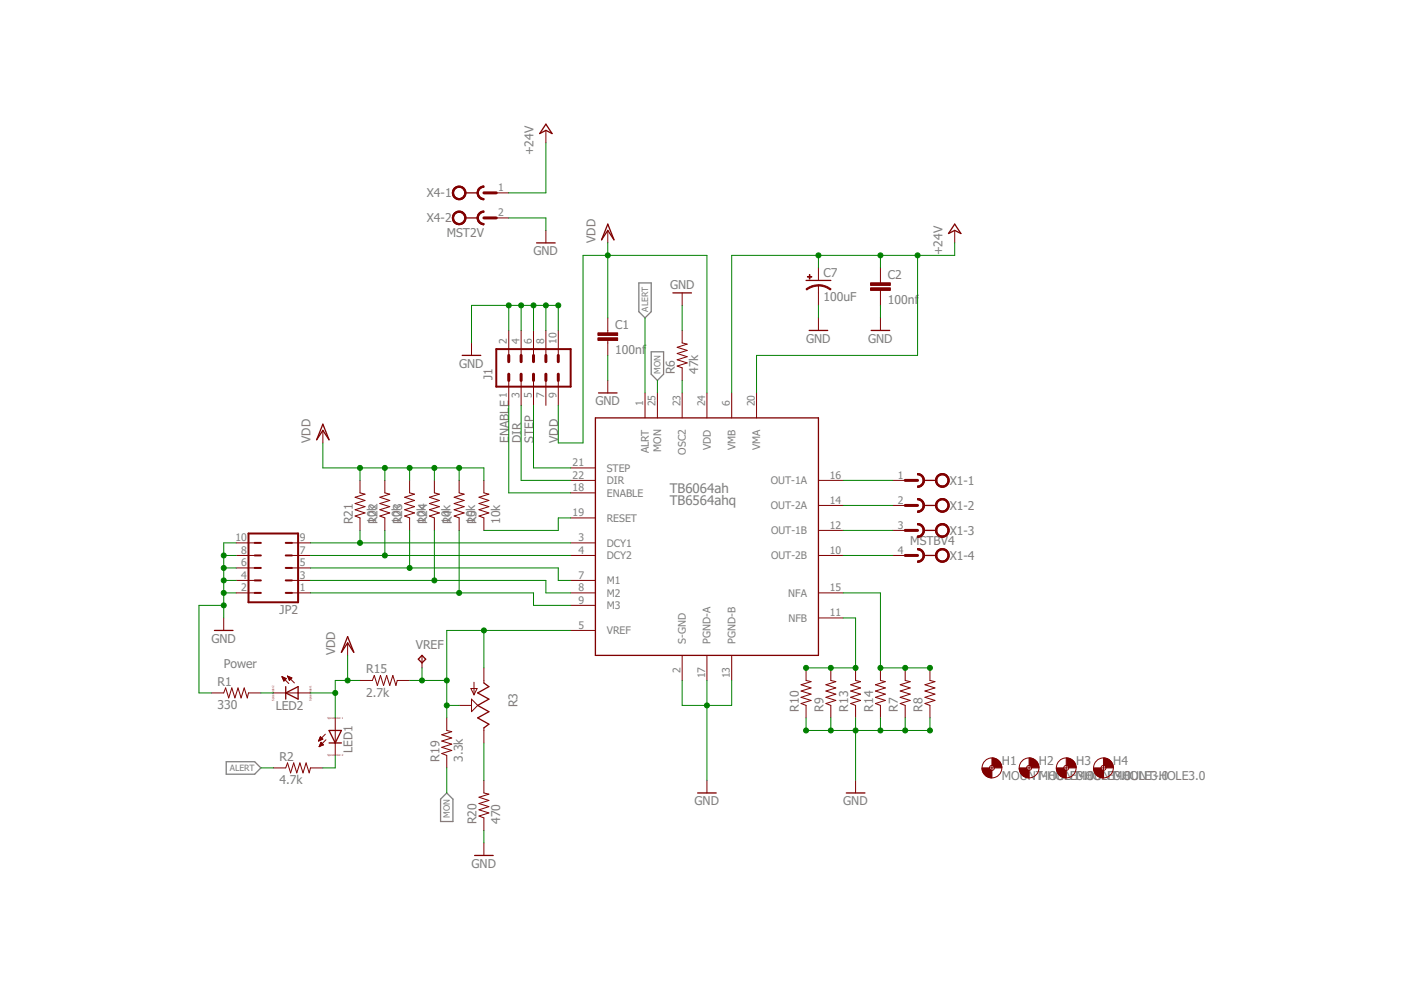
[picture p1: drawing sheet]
<svg xmlns="http://www.w3.org/2000/svg" width="297mm" height="210mm" viewBox="0 0 297 210" stroke-linecap="round" stroke-linejoin="round" font-family="sans-serif">
<path d="M135.4 60h2.7v6.1l-1.3 1.3-1.4-1.3zM138.1 74.6h2.6v4.7l-1.3 1.4-1.3-1.4zM48 161.5h6l1.3 1.3-1.3 1.3h-6zM94.7 168.1l1.3 1.3v4.8h-2.6v-4.8z" fill="none" stroke="#808080" stroke-width=".28"/>
<g fill="none" stroke="#800000" stroke-width=".21">
<path d="M115.7 27.6v2.7M105.2 40.9h2.7M105.2 46.2h2.7M115.7 48.9v2.6M128.9 48.9v2.6M173.5 56.8v2.7M186.7 56.8v3.2M202.4 48.9v2.6M100 72.7v2.7M107.9 70.1v5.3M110.5 70.1v5.3M113.1 70.1v5.3"/>
<path d="M115.7 70.1v5.3M118.4 70.1v5.3M128.9 67.4v3.2M128.9 72.2v3.2M144.6 62.1v2.6M144.6 70.1v2.6l1.1 .3-2.1 .6 2.1 .7-2.1 .7 2.1 .6-2.1 .7 2.1 .6-2.1 .7 1 .4v2.7M173.5 60.5v4.2M173.5 67.4v2.7M186.7 61.6v3.1M186.7 67.4v2.7M68.5 91.2v2.7M107.9 80.7v5.3"/>
<path d="M110.5 80.7v5.3M113.1 80.7v5.3M115.7 80.7v5.3M118.4 80.7v5.3M121 99.2h5.2M128.9 80.7v2.6M136.8 83.3v5.3M139.4 83.3v5.3M144.6 83.3v5.3M149.9 83.3v5.3M155.1 83.3v5.3M160.4 83.3v5.3"/>
<path d="M50.1 115.1h3.9M50.1 117.8h3.9M61.9 115.1h3.9M61.9 117.8h3.9M76.3 101.9v2.6l1.1 .3-2.1 .6 2.1 .7-2.1 .7 2.1 .6-2.1 .7 2.1 .7-2.1 .6 1 .4v2.7M81.6 101.9v2.6l1 .3-2.1 .6 2.1 .7-2.1 .7 2.1 .6-2.1 .7 2.1 .7-2.1 .6 1.1 .4v2.7M86.8 101.9v2.6l1.1 .3-2.1 .6 2.1 .7-2.1 .7 2.1 .6-2.1 .7 2.1 .7-2.1 .6 1 .4v2.7M92.1 101.9v2.6l1.1 .3-2.2 .6 2.2 .7-2.2 .7 2.2 .6-2.2 .7 2.2 .7-2.2 .6 1.1 .4v2.7M97.3 101.9v2.6l1.1 .3-2.1 .6 2.1 .7-2.1 .7 2.1 .6-2.1 .7 2.1 .7-2.1 .6 1 .4v2.7M102.6 101.9v2.6l1.1 .3-2.1 .6 2.1 .7-2.1 .7 2.1 .6-2.1 .7 2.1 .7-2.1 .6 1 .4v2.7M121 115.1h5.2M121 117.8h5.2"/>
<path d="M121 101.9h5.2M121 104.5h5.2M121 109.8h5.2M173.5 117.8h5.3M173.5 112.5h5.3M173.5 107.2h5.3M173.5 101.9h5.3M189.3 117.8h2.6M189.3 112.5h2.6M189.3 107.2h2.6M189.3 101.9h2.6M47.4 131v2.7"/>
<path d="M50.1 123.1h3.9M50.1 125.7h3.9M50.1 120.4h3.9M61.9 123.1h3.9M61.9 125.7h3.9M61.9 120.4h3.9M73.7 136.3v2.7M89.5 139v2.6M121 133.7h5.2M121 123.1h5.2M121 125.7h5.2M121 128.4h5.2"/>
<path d="M144.6 139v5.3M149.9 139v5.3M155.1 139v5.3M173.5 125.7h5.3M173.5 131h5.3M44.8 146.9h2.6l.4-1 .7 2.1 .6-2.1 .7 2.1 .7-2.1 .6 2.1 .7-2.1 .6 2.1 .3-1.1h2.6M58 146.9h7.8M59.8 143.5l1.4 1.4M59.8 143.5l.9 .4-.5 .5zM59.8 143.6h.2M59.9 143.7h.4M59.9 143.8h.7"/>
<path d="M60 144h.6M60 144.1h.5M60.1 144.2h.3M60.2 144.3h.1M61 143.3l1.4 1.5M61 143.3l.9 .4-.5 .6zM61 143.4h.2M61.1 143.6h.4M61.1 143.7h.7M61.2 143.8h.6M61.2 144h.5M61.3 144.1h.2"/>
<path d="M61.3 144.2h.1M67.6 157h.1M67.6 156.9h.4M67.7 156.8h.6M67.7 158.3h.1M67.7 158.2h.3M67.7 156.7h.7M67.8 156.5h.5M67.8 158.1h.5M67.8 156.4h.3M67.8 157.9h.8M67.9 157.8h.6"/>
<path d="M67.9 156.3h.1M67.9 156.2l.6 .5-1 .4zM67.9 157.7h.4M68 157.5h.2M68.1 157.4l.5 .5-.9 .4zM68.1 157.4h.1M69 155.7l-1.5 1.4M69.1 156.8l-1.4 1.5M71.1 152.2v8M76.3 144.3h2.7l.4-1.1 .6 2.1 .7-2.1 .6 2.1 .7-2.1 .6 2.1 .7-2.1 .6 2.1 .3-1h2.6M94.7 152.2v2.7l1.1 .2-2.1 .7 2.1 .7-2.1 .6 2.1 .7-2.1 .7 2.1 .6-2.1 .7 1 .4v2.6M97.3 149.6h2.7"/>
<path d="M99.8 146h1.4l-.7 1.3zM100 148.2l1.3 1.4-1.3 1.3zM100.5 144.7v2.6M102.6 141.6v3.2M102.6 154.3v3.2M170.9 141.6v2.7l1.1 .2-2.2 .7 2.2 .7-2.2 .6 2.2 .7-2.2 .6 2.2 .7-2.2 .7 1.1 .4v2.6M176.1 141.6v2.7l1.1 .2-2.1 .7 2.1 .7-2.1 .6 2.1 .7-2.1 .6 2.1 .7-2.1 .7 1 .4v2.6M181.4 141.6v2.7l1.1 .2-2.1 .7 2.1 .7-2.1 .6 2.1 .7-2.1 .6 2.1 .7-2.1 .7 1 .4v2.6M186.7 141.6v2.7l1 .2-2.1 .7 2.1 .7-2.1 .6 2.1 .7-2.1 .6 2.1 .7-2.1 .7 1.1 .4v2.6M191.9 141.6v2.7l1.1 .2-2.1 .7 2.1 .7-2.1 .6 2.1 .7-2.1 .6 2.1 .7-2.1 .7 1 .4v2.6M197.2 141.6v2.7l1 .2-2.1 .7 2.1 .7-2.1 .6 2.1 .7-2.1 .6 2.1 .7-2.1 .7 1.1 .4v2.6M58 162.8h2.6l.4-1 .6 2.1 .7-2.1 .6 2.1 .7-2.1 .6 2.1 .7-2.1 .7 2.1 .2-1.1h2.7"/>
<path d="M102.6 165.5v2.6l1.1 .3-2.1 .6 2.1 .7-2.1 .7 2.1 .6-2.1 .7 2.1 .7-2.1 .6 1 .4v2.7M102.6 178.7v2.7M149.9 165.5v2.6M181.4 165.5v2.6M209.8 162.8h1M210.3 162.3v1M217.7 162.8h1M218.2 162.3v1M225.5 162.8h1.1M226.1 162.3v1M233.4 162.8h1.1M234 162.3v1"/>
<circle cx="210.3" cy="162.8" r="2.11"/>
<circle cx="210.3" cy="162.8" r=".53"/>
<circle cx="218.2" cy="162.8" r="2.11"/>
<circle cx="218.2" cy="162.8" r=".53"/>
<circle cx="226" cy="162.8" r="2.11"/>
<circle cx="226.1" cy="162.8" r=".53"/>
<circle cx="233.9" cy="162.8" r="2.11"/>
<circle cx="234" cy="162.8" r=".53"/>
</g>
<g fill="none" stroke="#800000" stroke-width=".28">
<path d="M115.7 26.3l1.4 2-1.4-.7-1.3 .7zM98.7 40.9h2.6M98.7 46.2h2.6M113.8 51.5h3.9M128.9 47.5l1.3 3.3-1.3-1.9-1.3 1.9zM170.9 59.5h5.2M202.4 47.5l1.3 2-1.3-.6-1.3 .6zM98 75.4h3.9M142.7 62.1h3.9M171.6 70.1h3.9M184.7 70.1h3.9M68.5 89.9l1.3 3.3-1.3-2-1.4 2z"/>
<path d="M126.2 88.6h47.3v50.4h-47.3zM126.9 83.3h3.9M195.9 101.9h2.6M195.9 107.2h2.6M195.9 112.5h2.6M195.9 117.8h2.6M45.5 133.7h3.9M73.7 135l1.3 3.3-1.3-2-1.3 2zM89.5 139l.8 .8-.8 .7-.8-.7zM60.6 146.9l2.6-1.3v2.6zM60.6 145.6v2.6M69.8 154.9h2.6l-1.3 2.6z"/>
<path d="M69.8 157.5h2.6M102.6 144.8l1.1 .8-2.4 1.3 2.4 1.3-2.4 1.4 2.4 1.3-2.4 1.3 2.4 1.3-1.1 .8M147.9 168.1h3.9M179.4 168.1h4M100.6 181.4h4"/>
</g>
<path d="M105.2 74h15.8v8h-15.8zM52.7 113.1h10.5v14.6h-10.5zM54 117.8h1.3M54 115.1h1.3M60.6 117.8h1.3M60.6 115.1h1.3M54 125.7h1.3M54 123.1h1.3M54 120.4h1.3M60.6 125.7h1.3M60.6 123.1h1.3M60.6 120.4h1.3" fill="none" stroke="#800000" stroke-width=".42"/>
<g fill="none" stroke="#800000" stroke-width=".63">
<path d="M102.6 40.9h2.6M102.6 46.2h2.6M107.9 75.4v1.3M107.9 79.3v1.4M110.5 75.4v1.3M110.5 79.3v1.4M113.1 75.4v1.3M113.1 79.3v1.4M115.7 75.4v1.3M115.7 79.3v1.4M118.4 75.4v1.3M118.4 79.3v1.4"/>
<path d="M191.9 101.9h2.6M191.9 107.2h2.6M191.9 112.5h2.6M191.9 117.8h2.6"/>
</g>
<g fill="#800000" stroke="#800000" stroke-width=".21">
<path d="M101.2 40.9h.2l.3 .7 .4 .4 .5 .1v.3a1.45 1.45 0 0 1-1.4-1.5z" fill-rule="evenodd"/>
<path d="M101.6 39.9l1-.5v.3l-.5 .1-.4 .4-.3 .7h-.2z" fill-rule="evenodd"/>
<path d="M101.6 39.9l.8-.5h.2v.3a1.2 1.2 0 0 0-1.2 1.2 1.2 1.2 0 0 0 1.2 1.2v.3a1.46 1.46 0 0 1-1.4-1 1.46 1.46 0 0 1 .4-1.5z" fill-rule="evenodd"/>
<path d="M96.3 39.9a1.45 1.45 0 0 1 2.3 .2 1.45 1.45 0 0 1-.8 2.2 1.45 1.45 0 0 1-1.9-1.4h.3a1.19 1.19 0 0 1 1.6-1.1 1.19 1.19 0 0 1 .3 2 1.19 1.19 0 0 1-1.9-.6v-.3h-.3z" fill-rule="evenodd"/>
<path d="M96.3 39.9a1.45 1.45 0 0 1 2.3 .2 1.45 1.45 0 0 1-.8 2.2 1.45 1.45 0 0 1-1.9-1.4h.3a1.19 1.19 0 0 1 1.6-1.1 1.19 1.19 0 0 1 .3 2 1.19 1.19 0 0 1-1.9-.6v-.3h-.3z" fill-rule="evenodd"/>
<path d="M101.2 46.2h.2l.3 .7 .4 .4 .5 .1v.3a1.45 1.45 0 0 1-1.4-1.5z" fill-rule="evenodd"/>
<path d="M101.6 45.2l.5-.4 .5-.1v.3l-.5 .1-.4 .4-.3 .7h-.2z" fill-rule="evenodd"/>
<path d="M101.6 45.2l.8-.5h.2v.3a1.2 1.2 0 0 0-1.2 1.2 1.2 1.2 0 0 0 1.2 1.2v.3a1.46 1.46 0 0 1-1.4-.9 1.46 1.46 0 0 1 .4-1.6z" fill-rule="evenodd"/>
<path d="M96.3 45.2a1.45 1.45 0 0 1 2.3 .2 1.45 1.45 0 0 1-.8 2.2 1.45 1.45 0 0 1-1.9-1.4h.3a1.19 1.19 0 0 1 1.6-1.1 1.19 1.19 0 0 1 .3 2 1.19 1.19 0 0 1-1.9-.6v-.3h-.3z" fill-rule="evenodd"/>
<path d="M96.3 45.2a1.45 1.45 0 0 1 2.3 .2 1.45 1.45 0 0 1-.8 2.2 1.45 1.45 0 0 1-1.9-1.4h.3a1.19 1.19 0 0 1 1.6-1.1 1.19 1.19 0 0 1 .3 2 1.19 1.19 0 0 1-1.9-.6v-.3h-.3z" fill-rule="evenodd"/>
<path d="M173.5 60.4l1.4 .2 1.3 .7-.2 .2-.9-.6-1.6-.3z" fill-rule="evenodd"/>
<path d="M170.9 61.3l1.2-.7 1.4-.2v.2l-1.5 .4-1 .5z" fill-rule="evenodd"/>
<path d="M194.5 100.4a1.41 1.41 0 0 1 1.5 1.5h-.3l-.4-1-.8-.2z" fill-rule="evenodd"/>
<path d="M195.7 101.9h.3a1.41 1.41 0 0 1-1.5 1.4v-.2l.6-.2 .4-.3z" fill-rule="evenodd"/>
<path d="M194.5 100.4a1.46 1.46 0 0 1 1.5 1.5 1.46 1.46 0 0 1-1.5 1.4v-.2a1.2 1.2 0 0 0 1.2-1.2 1.2 1.2 0 0 0-1.2-1.2z" fill-rule="evenodd"/>
<path d="M198.7 100.9a1.45 1.45 0 0 1 2.3 .2 1.45 1.45 0 0 1-.8 2.1 1.45 1.45 0 0 1-1.8-1.3h.2a1.19 1.19 0 0 1 1.7-1.1 1.19 1.19 0 0 1 .3 1.9 1.19 1.19 0 0 1-2-.5v-.3h-.2z" fill-rule="evenodd"/>
<path d="M198.7 100.9a1.45 1.45 0 0 1 2.3 .2 1.45 1.45 0 0 1-.8 2.1 1.45 1.45 0 0 1-1.8-1.3h.2a1.19 1.19 0 0 1 1.7-1.1 1.19 1.19 0 0 1 .3 1.9 1.19 1.19 0 0 1-2-.5v-.3h-.2z" fill-rule="evenodd"/>
<path d="M194.5 105.7a1.41 1.41 0 0 1 1.5 1.5h-.3l-.2-.8-.4-.3-.6-.1z" fill-rule="evenodd"/>
<path d="M194.5 108.4l.8-.3 .4-.9h.3a1.41 1.41 0 0 1-1.5 1.4z" fill-rule="evenodd"/>
<path d="M194.5 105.7a1.46 1.46 0 0 1 1.5 1.5 1.46 1.46 0 0 1-1.5 1.4v-.2a1.2 1.2 0 0 0 1.2-1.2 1.2 1.2 0 0 0-1.2-1.2z" fill-rule="evenodd"/>
<path d="M198.7 106.2a1.45 1.45 0 0 1 2.3 .2 1.45 1.45 0 0 1-.8 2.1 1.45 1.45 0 0 1-1.8-1.3h.2a1.19 1.19 0 0 1 1.7-1.1 1.19 1.19 0 0 1 .3 2 1.19 1.19 0 0 1-2-.6v-.3h-.2z" fill-rule="evenodd"/>
<path d="M198.7 106.2a1.45 1.45 0 0 1 2.3 .2 1.45 1.45 0 0 1-.8 2.1 1.45 1.45 0 0 1-1.8-1.3h.2a1.19 1.19 0 0 1 1.7-1.1 1.19 1.19 0 0 1 .3 2 1.19 1.19 0 0 1-2-.6v-.3h-.2z" fill-rule="evenodd"/>
<path d="M194.5 111a1.41 1.41 0 0 1 1.5 1.5h-.3l-.4-1-.8-.2z" fill-rule="evenodd"/>
<path d="M194.5 113.6l.8-.2 .3-.4 .1-.5h.3a1.41 1.41 0 0 1-1.5 1.4z" fill-rule="evenodd"/>
<path d="M194.5 111a1.46 1.46 0 0 1 1.5 1.5 1.46 1.46 0 0 1-1.5 1.4v-.3a1.19 1.19 0 0 0 1.2-1.1 1.19 1.19 0 0 0-1.2-1.2z" fill-rule="evenodd"/>
<path d="M198.7 111.5a1.45 1.45 0 0 1 2.3 .2 1.45 1.45 0 0 1-.8 2.1 1.45 1.45 0 0 1-1.8-1.3h.2a1.19 1.19 0 0 1 1.7-1.1 1.19 1.19 0 0 1 .3 1.9 1.19 1.19 0 0 1-2-.5v-.3h-.2z" fill-rule="evenodd"/>
<path d="M198.7 111.5a1.45 1.45 0 0 1 2.3 .2 1.45 1.45 0 0 1-.8 2.1 1.45 1.45 0 0 1-1.8-1.3h.2a1.19 1.19 0 0 1 1.7-1.1 1.19 1.19 0 0 1 .3 1.9 1.19 1.19 0 0 1-2-.5v-.3h-.2z" fill-rule="evenodd"/>
<path d="M194.5 116.3a1.41 1.41 0 0 1 1.5 1.5h-.3l-.2-.8-1-.4z" fill-rule="evenodd"/>
<path d="M194.5 119l.8-.3 .4-.9h.3a1.38 1.38 0 0 1-1.5 1.4z" fill-rule="evenodd"/>
<path d="M194.5 116.3a1.45 1.45 0 0 1 1.5 1.5 1.45 1.45 0 0 1-1.5 1.4v-.2a1.2 1.2 0 0 0 1.2-1.2 1.2 1.2 0 0 0-1.2-1.2z" fill-rule="evenodd"/>
<path d="M198.7 116.8a1.45 1.45 0 0 1 2.3 .2 1.45 1.45 0 0 1-.8 2.1 1.45 1.45 0 0 1-1.8-1.3h.2a1.19 1.19 0 0 1 1.7-1.1 1.19 1.19 0 0 1 .3 2 1.19 1.19 0 0 1-2-.6v-.3h-.2z" fill-rule="evenodd"/>
<path d="M198.7 116.8a1.45 1.45 0 0 1 2.3 .2 1.45 1.45 0 0 1-.8 2.1 1.45 1.45 0 0 1-1.8-1.3h.2a1.19 1.19 0 0 1 1.7-1.1 1.19 1.19 0 0 1 .3 2 1.19 1.19 0 0 1-2-.6v-.3h-.2z" fill-rule="evenodd"/>
<path d="M210.3 160.7a2.1 2.1 0 0 1 2.1 2.1h-1.6l-.1-.3-.4-.2z" fill-rule="evenodd"/>
<path d="M208.2 162.8h1.6l.2 .4 .3 .1v1.6a2.1 2.1 0 0 1-2.1-2.1z" fill-rule="evenodd"/>
<path d="M218.2 160.7a2.1 2.1 0 0 1 2.1 2.1h-1.6l-.1-.3-.4-.2z" fill-rule="evenodd"/>
<path d="M216.1 162.8h1.6l.1 .3 .4 .2v1.6a2.06 2.06 0 0 1-2.1-2.1z" fill-rule="evenodd"/>
<path d="M226.1 160.7a2.1 2.1 0 0 1 2.1 2.1h-1.6l-.1-.3-.4-.2z" fill-rule="evenodd"/>
<path d="M224 162.8h1.5l.1 .3 .5 .2v1.6a2.1 2.1 0 0 1-2.1-2.1z" fill-rule="evenodd"/>
<path d="M234 160.7a2.1 2.1 0 0 1 2.1 2.1h-1.6l-.1-.3-.4-.2z" fill-rule="evenodd"/>
<path d="M231.8 162.8h1.6l.1 .3 .5 .2v1.6a2.1 2.1 0 0 1-2.2-2.1z" fill-rule="evenodd"/>
</g>
<g fill="#800000" stroke="#800000" stroke-width=".21">
<path d="M171.2 58.6h.9v.2h-.9z"/>
<path d="M171.6 58.2h.1v1h-.1z"/>
<path d="M126.8 71.6h4.2v.6h-4.2z"/>
<path d="M126.8 70.6h4.2v.5h-4.2z"/>
<path d="M184.6 61h4.2v.6h-4.2z"/>
<path d="M184.6 60h4.2v.5h-4.2z"/>
</g>
<g fill="none" stroke="#008000" stroke-width=".21">
<path d="M115.7 30.3v10.6h-7.8M107.9 46.2h7.8v2.7M128.9 51.5v15.9M173.5 54.1v2.7M186.7 54.1v2.7M194.5 54.1v21.3h-34.1v7.9M202.4 51.5v2.6h-47.3v29.2M107.9 64.7v5.4M110.5 64.7v5.4M113.1 64.7v5.4M115.7 64.7v5.4M118.4 70.1v-5.4h-18.4v8"/>
<path d="M128.9 75.4v5.3M136.8 67.4v15.9M144.6 64.7v5.4M173.5 64.7v2.7M186.7 64.7v2.7M68.5 93.9v5.3h34.1v2.7M76.3 99.2v2.7M81.6 99.2v2.7M86.8 99.2v2.7M92.1 99.2v2.7M97.3 99.2v2.7M107.9 86v18.5h13.1"/>
<path d="M110.5 86v15.9h10.5M113.1 86v13.2h7.9M139.4 80.7v2.6M144.6 80.7v2.6M149.9 83.3v-29.2h-26.3v39.8h-5.2v-7.9M47.4 117.8h2.7M50.1 115.1h-2.7v15.9M65.8 115.1h55.2M65.8 117.8h55.2M76.3 112.5v2.6M81.6 112.5v5.3M86.8 112.5v7.9"/>
<path d="M92.1 112.5v10.6M97.3 112.5v13.2M121 109.8h-2.6v2.7h-15.8M178.8 117.8h10.5M178.8 112.5h10.5M178.8 101.9h10.5M178.8 107.2h10.5M47.4 125.7h2.7M47.4 120.4h2.7M47.4 123.1h2.7M47.4 128.4h-5.2v18.5h2.6M65.8 125.7h47.3v2.7h7.9"/>
<path d="M65.8 123.1h49.9v2.6h5.3M65.8 120.4h52.6v2.7h2.6M73.7 139v5.3M102.6 133.7v7.9M121 133.7h-26.3v18.5M178.8 131h2.6v10.6h-10.5M178.8 125.7h7.9v15.9h10.5M55.3 146.9h2.7M65.8 146.9h5.3M76.3 144.3h-5.2v7.9M86.8 144.3h7.9M89.5 141.6v2.7"/>
<path d="M94.7 149.6h2.6M102.6 157.5v8M144.6 144.3v5.3h10.5v-5.3M149.9 144.3v21.2M170.9 152.2v2.7h26.3v-2.7M176.1 152.2v2.7M181.4 152.2v13.3M186.7 152.2v2.7M191.9 152.2v2.7M55.3 162.8h2.7M71.1 160.2v2.6h-2.6M94.7 162.8v5.3"/>
<path d="M102.6 176.1v2.6"/>
</g>
<g fill="#008000" stroke="#008000" stroke-width=".21">
<circle cx="170.9" cy="141.6" r=".53"/>
<circle cx="176.1" cy="141.6" r=".53"/>
<circle cx="181.4" cy="141.6" r=".53"/>
<circle cx="186.7" cy="141.6" r=".53"/>
<circle cx="191.9" cy="141.6" r=".53"/>
<circle cx="197.2" cy="141.6" r=".53"/>
<circle cx="149.9" cy="149.6" r=".53"/>
<circle cx="181.4" cy="154.9" r=".53"/>
<circle cx="191.9" cy="154.9" r=".53"/>
<circle cx="197.2" cy="154.9" r=".53"/>
<circle cx="186.7" cy="154.9" r=".53"/>
<circle cx="170.9" cy="154.9" r=".53"/>
<circle cx="176.1" cy="154.9" r=".53"/>
<circle cx="47.4" cy="125.7" r=".53"/>
<circle cx="47.4" cy="123.1" r=".53"/>
<circle cx="47.4" cy="120.4" r=".53"/>
<circle cx="47.4" cy="117.8" r=".53"/>
<circle cx="47.4" cy="128.4" r=".53"/>
<circle cx="107.9" cy="64.7" r=".53"/>
<circle cx="110.5" cy="64.7" r=".53"/>
<circle cx="113.1" cy="64.7" r=".53"/>
<circle cx="115.7" cy="64.7" r=".53"/>
<circle cx="118.4" cy="64.7" r=".53"/>
<circle cx="76.3" cy="99.2" r=".53"/>
<circle cx="81.6" cy="99.2" r=".53"/>
<circle cx="86.8" cy="99.2" r=".53"/>
<circle cx="92.1" cy="99.2" r=".53"/>
<circle cx="97.3" cy="99.2" r=".53"/>
<circle cx="73.7" cy="144.3" r=".53"/>
<circle cx="71.1" cy="146.9" r=".53"/>
<circle cx="128.9" cy="54.1" r=".53"/>
<circle cx="76.3" cy="115.1" r=".53"/>
<circle cx="81.6" cy="117.8" r=".53"/>
<circle cx="86.8" cy="120.4" r=".53"/>
<circle cx="92.1" cy="123.1" r=".53"/>
<circle cx="97.3" cy="125.7" r=".53"/>
<circle cx="194.5" cy="54.1" r=".53"/>
<circle cx="186.7" cy="54.1" r=".53"/>
<circle cx="173.5" cy="54.1" r=".53"/>
<circle cx="94.7" cy="144.3" r=".53"/>
<circle cx="89.5" cy="144.3" r=".53"/>
<circle cx="102.6" cy="133.7" r=".53"/>
<circle cx="94.7" cy="149.6" r=".53"/>
</g>
<g font-size="2.8" fill="#808080">
<text x="142" y="107.2">TB6564ahq</text>
<text x="142" y="104.5">TB6064ah</text>
</g>
<g font-size="2.6" fill="#808080">
<text x="113.1" y="33" transform="rotate(-90 113.1 33)">+24V</text>
<text x="90.5" y="41.8">X4-1</text>
<text x="90.5" y="47.1">X4-2</text>
<text x="94.7" y="50.2">MST2V</text>
<text x="126.2" y="51.5" transform="rotate(-90 126.2 51.5)">VDD</text>
<text x="113.1" y="54.2">GND</text>
<text x="174.6" y="58.8">C7</text>
<text x="188.2" y="59.1">C2</text>
<text x="199.8" y="54.2" transform="rotate(-90 199.8 54.2)">+24V</text>
<text x="142.1" y="61.3">GND</text>
<text x="174.6" y="63.8">100uF</text>
<text x="188.2" y="64.4">100nf</text>
<text x="130.4" y="69.7">C1</text>
<text x="130.4" y="75">100nf</text>
<text x="170.9" y="72.7">GND</text>
<text x="184" y="72.7">GND</text>
<text x="97.3" y="78">GND</text>
<text x="104.4" y="80.7" transform="rotate(-90 104.4 80.7)">J1</text>
<text x="143.1" y="79.3" transform="rotate(-90 143.1 79.3)">R6</text>
<text x="148" y="79.3" transform="rotate(-90 148 79.3)">47k</text>
<text x="126.2" y="86">GND</text>
<text x="65.8" y="93.9" transform="rotate(-90 65.8 93.9)">VDD</text>
<text x="107.9" y="93.9" transform="rotate(-90 107.9 93.9)">ENABLE</text>
<text x="110.5" y="93.9" transform="rotate(-90 110.5 93.9)">DIR</text>
<text x="113.1" y="93.9" transform="rotate(-90 113.1 93.9)">STEP</text>
<text x="118.4" y="93.9" transform="rotate(-90 118.4 93.9)">VDD</text>
<text x="201.4" y="102.8">X1-1</text>
<text x="74.8" y="111.1" transform="rotate(-90 74.8 111.1)">R21</text>
<text x="79.7" y="111.1" transform="rotate(-90 79.7 111.1)">10k</text>
<text x="80" y="111.1" transform="rotate(-90 80 111.1)">R22</text>
<text x="85" y="111.1" transform="rotate(-90 85 111.1)">10k</text>
<text x="85.3" y="111.1" transform="rotate(-90 85.3 111.1)">R23</text>
<text x="90.3" y="111.1" transform="rotate(-90 90.3 111.1)">10k</text>
<text x="90.5" y="111.1" transform="rotate(-90 90.5 111.1)">R24</text>
<text x="95.5" y="111.1" transform="rotate(-90 95.5 111.1)">10k</text>
<text x="95.8" y="111.1" transform="rotate(-90 95.8 111.1)">R4</text>
<text x="100.8" y="111.1" transform="rotate(-90 100.8 111.1)">10k</text>
<text x="101.1" y="111.1" transform="rotate(-90 101.1 111.1)">R5</text>
<text x="106" y="111.1" transform="rotate(-90 106 111.1)">10k</text>
<text x="201.4" y="108.1">X1-2</text>
<text x="201.4" y="113.4">X1-3</text>
<text x="193" y="115.6">MSTBV4</text>
<text x="201.4" y="118.7">X1-4</text>
<text x="59.3" y="130.2">JP2</text>
<text x="44.8" y="136.3">GND</text>
<text x="88.2" y="137.6">VREF</text>
<text x="47.4" y="141.6">Power</text>
<text x="71.1" y="139" transform="rotate(-90 71.1 139)">VDD</text>
<text x="77.6" y="142.7">R15</text>
<text x="46.1" y="145.4">R1</text>
<text x="77.6" y="147.7">2.7k</text>
<text x="109.7" y="149.9" transform="rotate(-90 109.7 149.9)">R3</text>
<text x="46.1" y="150.4">330</text>
<text x="58.5" y="150.6">LED2</text>
<text x="169.4" y="150.9" transform="rotate(-90 169.4 150.9)">R10</text>
<text x="174.6" y="150.9" transform="rotate(-90 174.6 150.9)">R9</text>
<text x="179.9" y="150.9" transform="rotate(-90 179.9 150.9)">R13</text>
<text x="185.1" y="150.9" transform="rotate(-90 185.1 150.9)">R14</text>
<text x="190.4" y="150.9" transform="rotate(-90 190.4 150.9)">R7</text>
<text x="195.6" y="150.9" transform="rotate(-90 195.6 150.9)">R8</text>
<text x="59.3" y="161.3">R2</text>
<text x="74.8" y="159.6" transform="rotate(-90 74.8 159.6)">LED1</text>
<text x="93.2" y="161.5" transform="rotate(-90 93.2 161.5)">R19</text>
<text x="98.1" y="161.5" transform="rotate(-90 98.1 161.5)">3.3k</text>
<text x="59.3" y="166.3">4.7k</text>
<text x="212.4" y="165.4">MOUNTM-HOLEMH0OLEMH0OLE3.0</text>
<text x="212.4" y="162.2">H1</text>
<text x="220.3" y="162.2">H2</text>
<text x="222.3" y="165.4">OUNT3-.OUNT3-.OUNT-HOLE3.0</text>
<text x="228.2" y="162.2">H3</text>
<text x="236" y="162.2">H4</text>
<text x="147.3" y="170.8">GND</text>
<text x="178.8" y="170.8">GND</text>
<text x="101.1" y="174.7" transform="rotate(-90 101.1 174.7)">R20</text>
<text x="106" y="174.7" transform="rotate(-90 106 174.7)">470</text>
<text x="100" y="184">GND</text>
</g>
<g font-size="2.2" fill="#808080">
<text x="105.6" y="40.5">1</text>
<text x="105.6" y="45.8">2</text>
<text x="107.5" y="72.9" transform="rotate(-90 107.5 72.9)">2</text>
<text x="110.1" y="72.9" transform="rotate(-90 110.1 72.9)">4</text>
<text x="112.7" y="72.9" transform="rotate(-90 112.7 72.9)">6</text>
<text x="115.4" y="72.9" transform="rotate(-90 115.4 72.9)">8</text>
<text x="118" y="72.9" transform="rotate(-90 118 72.9)">10</text>
<text x="107.5" y="84.3" transform="rotate(-90 107.5 84.3)">1</text>
<text x="110.1" y="84.3" transform="rotate(-90 110.1 84.3)">3</text>
<text x="112.7" y="84.3" transform="rotate(-90 112.7 84.3)">5</text>
<text x="115.4" y="84.3" transform="rotate(-90 115.4 84.3)">7</text>
<text x="118" y="84.3" transform="rotate(-90 118 84.3)">9</text>
<text x="136.4" y="86.2" transform="rotate(-90 136.4 86.2)">1</text>
<text x="139" y="86.2" transform="rotate(-90 139 86.2)">25</text>
<text x="144.3" y="86.2" transform="rotate(-90 144.3 86.2)">23</text>
<text x="149.5" y="86.2" transform="rotate(-90 149.5 86.2)">24</text>
<text x="154.8" y="86.2" transform="rotate(-90 154.8 86.2)">6</text>
<text x="160" y="86.2" transform="rotate(-90 160 86.2)">20</text>
<text x="140.2" y="95.8" transform="rotate(-90 140.2 95.8)">MON</text>
<text x="150.7" y="95.4" transform="rotate(-90 150.7 95.4)">VDD</text>
<text x="155.9" y="95.4" transform="rotate(-90 155.9 95.4)">VMB</text>
<text x="161.2" y="95.4" transform="rotate(-90 161.2 95.4)">VMA</text>
<text x="121.4" y="98.8">21</text>
<text x="121.4" y="101.5">22</text>
<text x="128.7" y="100">STEP</text>
<text x="137.6" y="96.1" transform="rotate(-90 137.6 96.1)">ALRT</text>
<text x="145.4" y="96.4" transform="rotate(-90 145.4 96.4)">OSC2</text>
<text x="175.9" y="101.5">16</text>
<text x="190.3" y="101.5">1</text>
<text x="121.4" y="104.1">18</text>
<text x="128.7" y="105.3">ENABLE</text>
<text x="128.7" y="102.7">DIR</text>
<text x="163.4" y="108">OUT-2A</text>
<text x="163.4" y="102.7">OUT-1A</text>
<text x="175.9" y="106.8">14</text>
<text x="190.3" y="106.8">2</text>
<text x="121.4" y="109.4">19</text>
<text x="128.7" y="110.6">RESET</text>
<text x="163.5" y="113.3">OUT-1B</text>
<text x="175.9" y="112.1">12</text>
<text x="190.3" y="112.1">3</text>
<text x="49.9" y="114.7">10</text>
<text x="51.1" y="117.4">8</text>
<text x="63.6" y="117.4">7</text>
<text x="63.6" y="114.7">9</text>
<text x="122.6" y="114.7">3</text>
<text x="122.6" y="117.4">4</text>
<text x="128.7" y="115.9">DCY1</text>
<text x="128.7" y="118.6">DCY2</text>
<text x="163.5" y="118.6">OUT-2B</text>
<text x="175.9" y="117.4">10</text>
<text x="190.3" y="117.4">4</text>
<text x="51.1" y="125.3">2</text>
<text x="51.1" y="122.7">4</text>
<text x="51.1" y="120">6</text>
<text x="63.6" y="125.3">1</text>
<text x="63.6" y="122.7">3</text>
<text x="63.6" y="120">5</text>
<text x="122.6" y="122.7">7</text>
<text x="122.6" y="125.3">8</text>
<text x="128.7" y="123.9">M1</text>
<text x="175.9" y="125.3">15</text>
<text x="122.6" y="128">9</text>
<text x="128.7" y="126.5">M2</text>
<text x="128.7" y="129.2">M3</text>
<text x="167.1" y="126.5">NFA</text>
<text x="167.2" y="131.8">NFB</text>
<text x="175.9" y="130.6">11</text>
<text x="122.6" y="133.3">5</text>
<text x="128.7" y="134.5">VREF</text>
<text x="145.4" y="136.5" transform="rotate(-90 145.4 136.5)">S-GND</text>
<text x="150.7" y="136.5" transform="rotate(-90 150.7 136.5)">PGND-A</text>
<text x="155.9" y="136.5" transform="rotate(-90 155.9 136.5)">PGND-B</text>
<text x="144.3" y="142.6" transform="rotate(-90 144.3 142.6)">2</text>
<text x="149.5" y="143.8" transform="rotate(-90 149.5 143.8)">17</text>
<text x="154.8" y="143.8" transform="rotate(-90 154.8 143.8)">13</text>
</g>
<g font-size="1.8" fill="#808080">
<text x="137.4" y="66.1" transform="rotate(-90 137.4 66.1)">ALERT</text>
<text x="140" y="79.3" transform="rotate(-90 140 79.3)">MON</text>
<text x="48.7" y="163.5">ALERT</text>
<text x="95.4" y="173.4" transform="rotate(-90 95.4 173.4)">MON</text>
</g>
<g font-size=".6" fill="#800080">
<text x="58.2" y="148.6" transform="rotate(-90 58.2 148.6)">SpiceO</text>
<text x="58.2" y="146.8" transform="rotate(-90 58.2 146.8)">rder 2</text>
<text x="66" y="148.6" transform="rotate(-90 66 148.6)">SpiceO</text>
<text x="66" y="146.8" transform="rotate(-90 66 146.8)">rder 1</text>
<text x="69.4" y="152.4">SpiceO</text>
<text x="71.2" y="152.4">rder 1</text>
<text x="69.4" y="160.4">SpiceO</text>
<text x="71.2" y="160.4">rder 2</text>
</g>
</svg>
